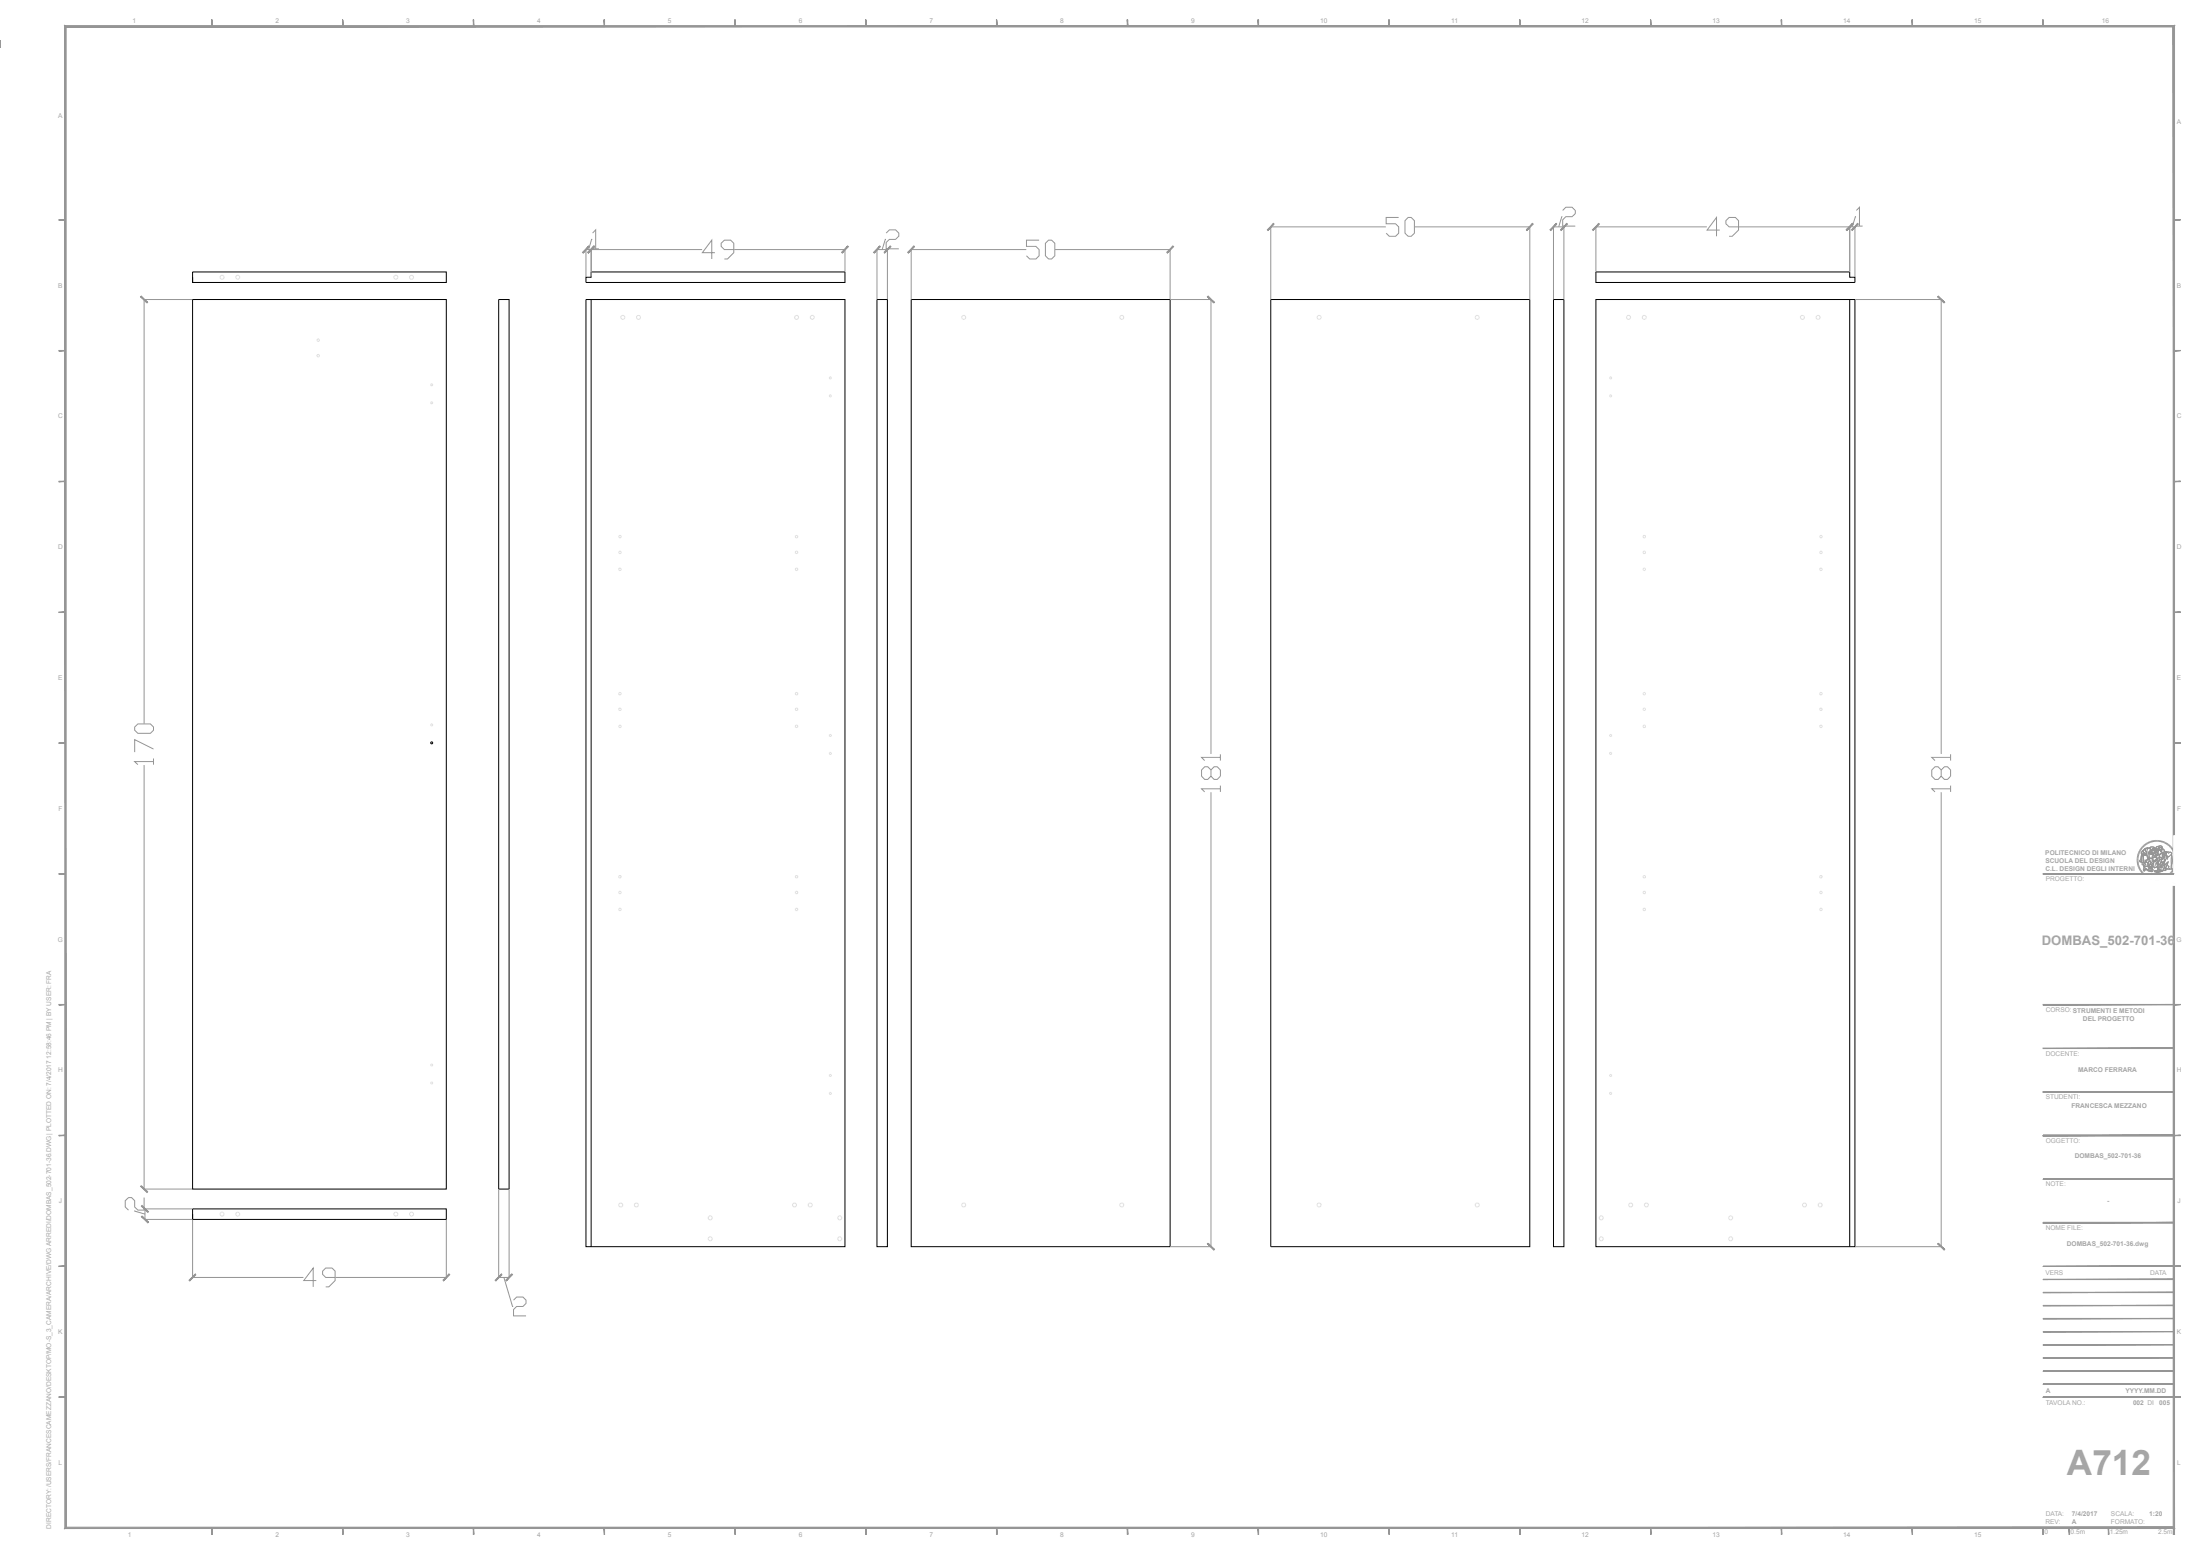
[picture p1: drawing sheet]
<svg xmlns="http://www.w3.org/2000/svg" width="841mm" height="594mm" viewBox="0 0 841 594" stroke-linecap="round" stroke-linejoin="round" font-family="sans-serif">
<g fill="none" stroke="#e1e1e1" stroke-width=".38">
<circle cx="84.9" cy="106" r=".76"/>
<circle cx="90.9" cy="106" r=".73"/>
<circle cx="151.3" cy="106" r=".75"/>
<circle cx="157.3" cy="106" r=".76"/>
<circle cx="121.6" cy="136" r=".47"/>
<circle cx="121.6" cy="130" r=".47"/>
<circle cx="238.1" cy="121.3" r=".76"/>
<circle cx="244.1" cy="121.3" r=".76"/>
<circle cx="304.5" cy="121.3" r=".76"/>
<circle cx="310.5" cy="121.3" r=".76"/>
<circle cx="368.4" cy="121.3" r=".75"/>
<circle cx="428.8" cy="121.3" r=".76"/>
<circle cx="504.3" cy="121.3" r=".76"/>
<circle cx="564.7" cy="121.3" r=".76"/>
<circle cx="622.6" cy="121.3" r=".76"/>
<circle cx="628.6" cy="121.3" r=".75"/>
<circle cx="689" cy="121.3" r=".76"/>
<circle cx="695" cy="121.3" r=".76"/>
<circle cx="165" cy="153.9" r=".38"/>
<circle cx="165" cy="147.1" r=".38"/>
<circle cx="317.4" cy="151.3" r=".38"/>
<circle cx="317.4" cy="144.5" r=".38"/>
<circle cx="615.7" cy="144.5" r=".38"/>
<circle cx="615.7" cy="151.3" r=".38"/>
<circle cx="237" cy="211.1" r=".47"/>
<circle cx="237" cy="205.1" r=".47"/>
<circle cx="237" cy="217.6" r=".47"/>
<circle cx="304.5" cy="211.1" r=".47"/>
<circle cx="304.5" cy="205.1" r=".47"/>
<circle cx="304.5" cy="217.6" r=".47"/>
<circle cx="628.6" cy="217.6" r=".47"/>
<circle cx="628.6" cy="205.1" r=".47"/>
<circle cx="628.6" cy="211.1" r=".47"/>
<circle cx="696.1" cy="211.1" r=".47"/>
<circle cx="696.1" cy="217.6" r=".47"/>
<circle cx="696.1" cy="205.1" r=".47"/>
<circle cx="165" cy="277.1" r=".38"/>
<circle cx="237" cy="277.6" r=".47"/>
<circle cx="237" cy="271.1" r=".47"/>
<circle cx="237" cy="265.2" r=".47"/>
<circle cx="304.5" cy="271.1" r=".47"/>
<circle cx="304.5" cy="265.2" r=".47"/>
<circle cx="304.5" cy="277.6" r=".47"/>
<circle cx="628.6" cy="271.1" r=".47"/>
<circle cx="628.6" cy="265.2" r=".47"/>
<circle cx="628.6" cy="277.6" r=".47"/>
<circle cx="696.1" cy="265.2" r=".47"/>
<circle cx="696.1" cy="271.1" r=".47"/>
<circle cx="696.1" cy="277.6" r=".47"/>
<circle cx="317.4" cy="288" r=".38"/>
<circle cx="317.4" cy="281.1" r=".38"/>
<circle cx="615.7" cy="281.1" r=".38"/>
<circle cx="615.7" cy="288" r=".38"/>
<circle cx="237" cy="335.1" r=".47"/>
<circle cx="304.5" cy="335.1" r=".47"/>
<circle cx="628.6" cy="335.1" r=".47"/>
<circle cx="696.1" cy="335.1" r=".47"/>
<circle cx="237" cy="341.1" r=".47"/>
<circle cx="237" cy="347.6" r=".47"/>
<circle cx="304.5" cy="347.6" r=".47"/>
<circle cx="304.5" cy="341.1" r=".47"/>
<circle cx="628.6" cy="347.6" r=".47"/>
<circle cx="628.6" cy="341.1" r=".47"/>
<circle cx="696.1" cy="347.6" r=".47"/>
<circle cx="696.1" cy="341.1" r=".47"/>
<circle cx="165" cy="414" r=".38"/>
<circle cx="165" cy="407.1" r=".38"/>
<circle cx="317.4" cy="411.1" r=".38"/>
<circle cx="317.4" cy="417.9" r=".38"/>
<circle cx="615.7" cy="411.1" r=".38"/>
<circle cx="615.7" cy="417.9" r=".38"/>
<circle cx="84.9" cy="464.1" r=".76"/>
<circle cx="90.9" cy="464.1" r=".73"/>
<circle cx="151.3" cy="464.1" r=".75"/>
<circle cx="157.3" cy="464.1" r=".76"/>
<circle cx="237.3" cy="460.6" r=".76"/>
<circle cx="243.3" cy="460.6" r=".76"/>
<circle cx="271.5" cy="465.5" r=".76"/>
<circle cx="271.5" cy="473.5" r=".76"/>
<circle cx="303.7" cy="460.6" r=".76"/>
<circle cx="309.7" cy="460.6" r=".76"/>
<circle cx="321" cy="465.5" r=".76"/>
<circle cx="321" cy="473.5" r=".76"/>
<circle cx="368.4" cy="460.6" r=".75"/>
<circle cx="428.8" cy="460.6" r=".76"/>
<circle cx="504.3" cy="460.6" r=".76"/>
<circle cx="564.7" cy="460.6" r=".76"/>
<circle cx="612.1" cy="465.5" r=".76"/>
<circle cx="612.1" cy="473.5" r=".76"/>
<circle cx="623.4" cy="460.6" r=".76"/>
<circle cx="629.4" cy="460.6" r=".75"/>
<circle cx="661.6" cy="465.5" r=".76"/>
<circle cx="661.6" cy="473.5" r=".76"/>
<circle cx="689.8" cy="460.6" r=".76"/>
<circle cx="695.8" cy="460.6" r=".76"/>
</g>
<g fill="none" stroke="#000" stroke-width=".38">
<path d="M73.6 114.5h97v340h-97zM73.6 103.9h97v4.1h-97zM73.6 106v2M190.6 114.5h4v340h-4zM224 114.5h99v362h-99zM226 103.9h97v4.1h-99v-2h2zM226 114.5v362M335.2 114.5h4v362h-4zM348.3 114.5h99v362h-99zM485.8 114.5h99v362h-99zM593.9 114.5h3.9v362h-3.9zM610.1 114.5h99v362h-99z"/>
<path d="M610.1 103.9h97v2.1h2v2h-99zM707.1 114.5v362M73.6 462.1h97v4h-97zM73.6 464.1v2"/>
<circle cx="165" cy="284" r=".38"/>
</g>
<g fill="none" stroke="#959595" stroke-width=".38">
<path d="M224 95.3v10.6M224 95.4h44.4M226 95.3v10.6M226.4 91.5h-.2l-1.2 3.9M226.5 89.1l1.2-1.2v7.2M226.5 95.1h2.4M273.3 96.6h-4.8l3.6-4.8v7.2M280.5 95.4h-3.6l-1.2-1.2v-1.2l1.2-1.2h2.4l1.2 1.2v3.6l-2.4 2.4h-1.2M280.6 95.4h42.4M323 95.3v8.6M335.2 95.4h4M335.2 95.3v19.1"/>
<path d="M338.7 91.5h-.3l-1.2 3.9M338.8 89.1l1.2-1.2h2.4l1.2 1.2v1.2l-1.2 1.2h-2.4l-1.2 1.2v2.4h4.8M339.2 95.3v19.1M348.3 95.4h44M348.3 95.3v19.1M397.2 91.8h-4.8v2.4h3.6l1.2 1.2v2.4l-1.2 1.2h-2.4l-1.2-1.2M399.6 93l1.2-1.2h1.2l1.2 1.2v4.8l-1.2 1.2h-1.2l-1.2-1.2zM403.3 95.4h44M447.3 95.3v19.1M529.8 86.7l-44-.1v27.8M534.7 83.1h-4.8v2.4h3.6l1.2 1.2v2.4l-1.2 1.2h-2.4l-1.2-1.2M538.3 83.1h1.2l1.2 1.2v4.8l-1.2 1.2h-1.2l-1.2-1.2v-4.8z"/>
<path d="M540.8 86.7l44-.1v27.8M597.2 82.8h-.2l-1.2 3.9M597.4 80.5l1.2-1.3h2.4l1.2 1.3v1.1l-1.2 1.2h-2.4l-1.2 1.3v2.3h4.8M652.5 86.7h-42.4v17.2M657.4 87.9h-4.8l3.6-4.8v7.2M664.6 86.7h-3.6l-1.2-1.2v-1.2l1.2-1.2h2.4l1.2 1.2v3.6l-2.4 2.4h-1.2M664.7 86.7h44.4v19.2M707.1 86.6v17.3M709.5 82.8h-.2l-1.2 3.9M709.6 80.5l1.2-1.3v7.2M709.6 86.4h2.4M55 114.5h18.5"/>
<path d="M55.1 114.5v162.1M447.4 114.5h15.6M462.9 114.5v173.7M593.9 114.4v-27.7h3.9v27.7M709.2 114.5h33M742.1 114.5v173.7M51.5 277.9l1.2-1.2h4.8l1.2 1.2v1.2l-1.2 1.2h-4.8l-1.2-1.2zM55.1 292.4v162.1M58.7 291.1h-7.2l1.2 1.2M58.7 286.3l-7.2-3.6v4.8M58.7 289.9v2.4M462.9 294.3l1.2-1.2h1.2l1.2 1.2v2.4l-1.2 1.2h-1.2l-1.2-1.2v-2.4l-1.2-1.2h-1.2l-1.2 1.2v2.4l1.2 1.2h1.2l1.2-1.2"/>
<path d="M466.5 289.5h-7.2l1.2 1.2M466.5 288.3v2.4M742.1 294.3l1.2-1.2h1.2l1.2 1.2v2.4l-1.2 1.2h-1.2l-1.2-1.2v-2.4l-1.2-1.2h-1.2l-1.2 1.2v2.4l1.2 1.2h1.2l1.2-1.2M745.7 289.5h-7.2l1.2 1.2M745.7 288.3v2.4M462.9 302.8v173.7M466.5 301.5h-7.2l1.2 1.2M466.5 300.3v2.4M742.1 302.8v173.7M745.7 301.5h-7.2l1.2 1.2M745.7 300.3v2.4M816.8 328.7h.7"/>
<path d="M816.8 328.4h.7M816.8 328l.7 .1M816.9 327.6l.6 .1M816.9 327.3l.7 .1M817 326.9l.7 .2M817.1 326.6l.7 .2M817.2 326.2l.6 .3M817.3 325.9l.7 .3M817.5 325.6l.6 .3M817.5 329l-.7 .1M817.5 329.4h-.7M817.5 329.7l-.6 .1"/>
<path d="M817.6 330l-.7 .1M817.6 325.3l.6 .3M817.6 330.3l-.6 .2M817.7 330.6l-.6 .2M817.8 324.9l.6 .4M817.8 330.9l-.6 .3M817.9 331.2l-.6 .3M818 324.6l.6 .4M818.1 331.5l-.7 .3M818.2 324.3l.5 .4M818.2 331.8l-.6 .4M818.4 332.1l-.6 .4"/>
<path d="M818.4 324l.5 .5M818.5 332.4l-.6 .4M818.6 323.8l.5 .4M818.7 332.7l-.6 .4M818.9 323.5l.4 .5M818.9 332.9l-.5 .5M819.1 323.3l.5 .4M819.1 333.2l-.5 .5M819.3 333.4l-.5 .5M819.4 323l.4 .5M819.5 333.7l-.4 .5M819.6 322.8l.4 .5"/>
<path d="M819.7 333.9l-.4 .5M819.9 322.6l.4 .5M820 334.1l-.4 .6M820.2 322.3l.4 .6M820.3 334.3l-.4 .6M820.5 322.2l.3 .6M820.6 334.5l-.4 .6M820.8 322l.3 .6M820.8 334.7l-.3 .6M821.1 334.8l-.3 .6M821.1 321.8l.3 .6M821.4 335l-.3 .6"/>
<path d="M821.4 321.7l.3 .6M821.7 335.1l-.3 .7M821.8 321.5l.2 .7M822 335.3l-.3 .6M822.1 321.4l.2 .7M822.3 335.4l-.2 .6M822.5 321.3l.1 .7M822.6 335.5l-.2 .6M822.8 328.1l.6-.5 .8 .3a.42 .42 0 0 1 .4 .2 .42 .42 0 0 1-.2 .5l-.4 .1a.61 .61 0 0 1-.7 .3 .61 .61 0 0 1-.5-.6zM822.8 321.2l.2 .7M822.9 335.6l-.1 .6M823.2 321.2l.1 .6"/>
<path d="M823.2 335.6l-.1 .7M823.3 329l.6 .4 .8-1-.8-.7h-.6l-.5 .7-.2-.1 .3-1.1 .2-.2 1.3 .2 .5-.4v-.3l.6 .1 .2 1-.3 .6 .2 .5-1 1.3h-.3l.5 .2-.1 .4 .3-.3-.3 1.1-1.1 .3-.8-.8 .5-1.6M823.5 321.1l.1 .7M823.6 335.6l-.1 .7M823.6 332.9l2-.5 1.2 .3-2.1 .6zM823.9 321.1v.7M823.9 335.7l-.1 .7M824.2 335.7v.7M824.2 321.1v.7M824.5 335.7v.7M824.6 321.1v.7M824.7 333.3l2.1-.6v.3l-2.1 .6z"/>
<path d="M824.8 335.7l.1 .7M825 321.1l-.1 .7M825 331.5l.3-.1 .1 1.1-.3-.6-.3 .7zM825.2 335.7l.1 .7M825.3 323.5a.71 .71 0 0 1 .9-.1 .71 .71 0 0 1 .3 .8l-.4 1.3 .3-1.2-.2-.5-.7 .4-.3 .9-.2-.9zM825.3 321.1l-.1 .7M825.5 335.6l.1 .7M825.5 326.6l1.1-.4a.81 .81 0 0 1 1 .6 .81 .81 0 0 1-.7 1 .76 .76 0 0 1-1.2-.2zM825.6 328.6l.8-.1-1.1 2.3v.7l-.5 .6-.1-1zM825.6 324l.6-.2 .2 .5-.3 .5a.48 .48 0 0 1-.6-.2 .48 .48 0 0 1 .1-.6zM825.6 321.2l-.1 .6M825.8 335.6l.1 .6"/>
<path d="M826 321.2l-.2 .7M826.1 329.6l.2-.1a.41 .41 0 0 1 .5 .2 .41 .41 0 0 1-.1 .6l-.3 .5 .1 .8-.7 .1zM826.1 335.5l.2 .6M826.4 326.2l1.1-.6h.8l-.7 1zM826.4 321.3l-.2 .7M826.4 335.4l.2 .7M826.5 324.3l.7 .5 .4 .8a.76 .76 0 0 1-1.3-.1zM826.7 321.4l-.2 .7M826.8 335.3l.2 .7M827 321.5l-.2 .7M827.1 327.6h.3l-.1 .5a1 1 0 0 1-.1 1.2 1 1 0 0 1-1.1 .3l.3-1.1zM827.1 335.2l.2 .7"/>
<path d="M827.4 321.6l-.3 .7M827.4 335.1l.2 .6M827.5 330.6l1.2-1-.9 2.2a.55 .55 0 0 1 .2 .6 .55 .55 0 0 1-.5 .4 .62 .62 0 0 1-.4-.6 .62 .62 0 0 1 .3-.6zM827.7 334.9l.3 .7M827.7 321.8l-.3 .6M827.9 334.8l.4 .5M828 322l-.3 .6M828.2 334.6l.4 .6M828.3 322.1l-.3 .6M828.5 325.8l.5-.1a.75 .75 0 0 1 1 .8l.1 .3a9.2 9.2 0 0 1-.1 4.6l.3 .7h-2.5l.9-2.5-1.5 1.3a5.3 5.3 0 0 1 1.6-3.4l.2-.1-.9-.7zM828.5 334.4l.4 .6M828.6 322.3l-.3 .6"/>
<path d="M828.8 334.2l.3 .6M828.9 322.5l-.4 .6M829 334l.4 .5M829.2 322.7l-.4 .6M829.2 333.8l.5 .5M829.5 322.9l-.5 .5M829.5 333.6l.5 .4M829.7 333.4l.5 .4M829.7 323.2l-.4 .5M829.9 333.1l.5 .4M830 323.4l-.5 .5M830.1 332.8l.5 .4"/>
<path d="M830.2 323.7l-.5 .5M830.3 332.5l.5 .4M830.5 324l-.5 .4M830.5 332.3l.6 .3M830.6 332l.6 .3M830.7 324.3l-.6 .4M830.8 331.7l.6 .3M830.9 324.5l-.6 .4M830.9 331.4l.6 .3M831 331.1l.6 .3M831.1 324.9l-.6 .3M831.1 330.8l.7 .2"/>
<path d="M831.2 325.2l-.6 .3M831.2 330.5l.7 .1M831.3 330.2l.6 .1M831.3 329.8l.7 .2M831.4 325.5l-.6 .3M831.4 329.5l.7 .1M831.4 329h.7M831.4 328.6h.7M831.4 329.2h.7M831.6 325.8l-.7 .3M831.7 326.2l-.7 .2M831.8 326.5l-.7 .2"/>
<path d="M831.9 326.8l-.7 .2M831.9 327.2l-.6 .1M832 327.6h-.7M832.1 327.9l-.7 .1M832.1 328.3h-.7M55 454.5h18.5M55.1 457.8v4.8h-2.4l-1.2-1.2v-2.4l-1.2-1.2h-1.2l-1.2 1.2v2.4l1.2 1.2M190.6 454.6v33.8M194.6 454.6v33.8M51.5 462.7v.2l3.9 1.2M55.3 462.1h18.2M55.3 466.1h18.2"/>
<path d="M55.4 462.1v4M73.6 466.2v22.2M170.6 466.2v22.2M447.4 476.5h15.6M709.2 476.5h33M73.6 488.3h42.4M120.9 489.5h-4.8l3.6-4.8v7.2M128.1 488.3h-3.6l-1.2-1.2v-1.2l1.2-1.2h2.4l1.2 1.2v3.6l-2.4 2.4h-1.2M128.2 488.3h42.4M190.6 488.3h4M192.6 488.3l3.3 11.1h.3M196.3 497l1.2-1.2h2.4l1.2 1.2v1.2l-1.2 1.2h-2.4l-1.2 1.2v2.4h4.8"/>
</g>
<g fill="#959595" stroke="#959595" stroke-width=".38">
<path d="M74.7 487l-2.2 2.6 2.4-2.4zM72.3 489.4l2.4-2.4-2.2 2.6z"/>
<path d="M169.3 489.4l.3 .2 2.1-2.6zM171.7 487l.2 .2-2.3 2.4z"/>
<path d="M191.7 487l-2.2 2.6 2.4-2.4zM189.3 489.4l2.4-2.4-2.2 2.6z"/>
<path d="M193.3 489.4l.3 .2 2.1-2.6zM195.7 487l.2 .2-2.3 2.4z"/>
<path d="M54.1 461l2.4 2.4 .2-.2zM54.3 460.8l2.4 2.4-2.6-2.2z"/>
<path d="M54.3 464.8l-.2 .2 2.6 2.2zM54.1 465l2.6 2.2-.2 .2z"/>
<path d="M54 453.2l-.2 .3 2.6 2.1zM53.8 453.5l2.6 2.1-.2 .2z"/>
<path d="M53.8 113.4l2.4 2.4 .2-.2zM54 113.2l2.4 2.4-2.6-2.2z"/>
<path d="M225.1 94l-2.2 2.7 2.4-2.4zM225.1 94l-2.2 2.7-.2-.2z"/>
<path d="M227.1 94l-2.4 2.5 .2 .2zM227.1 94l.2 .3-2.4 2.4z"/>
<path d="M227.1 94l-2.2 2.7 2.4-2.4zM227.1 94l-2.2 2.7-.2-.2z"/>
<path d="M324.1 94l-2.4 2.5 .3 .2zM324.1 94l.2 .3-2.3 2.4z"/>
<path d="M349.4 94l-2.2 2.7 2.4-2.4zM347 96.5l2.4-2.5-2.2 2.7z"/>
<path d="M446 96.5l.2 .2 2.2-2.7zM448.4 94l.3 .3-2.5 2.4z"/>
<path d="M336.3 94l-2.1 2.7 2.4-2.4zM336.3 94l-2.1 2.7-.3-.2z"/>
<path d="M337.9 96.5l.3 .2 2.1-2.7zM340.3 94l.3 .3-2.4 2.4z"/>
<path d="M461.6 113.4l2.4 2.4 .2-.2zM461.6 113.4l.3-.2 2.3 2.4z"/>
<path d="M461.6 475.4l2.6 2.2-2.3-2.4zM461.6 475.4l2.6 2.2-.2 .2z"/>
<path d="M740.8 113.4l2.4 2.4 .2-.2zM740.8 113.4l.2-.2 2.4 2.4z"/>
<path d="M740.8 475.4l2.6 2.2-2.4-2.4zM740.8 475.4l2.6 2.2-.2 .2z"/>
<path d="M486.8 85.4l-2.1 2.7 2.4-2.4zM486.8 85.4l-2.1 2.7-.2-.3z"/>
<path d="M583.4 87.8l.3 .3 2.2-2.7zM585.9 85.4l.2 .3-2.4 2.4z"/>
<path d="M594.9 85.4l-2.1 2.7 2.4-2.4zM594.9 85.4l-2.1 2.7-.3-.3z"/>
<path d="M596.5 87.8l.3 .3 2.1-2.7zM598.9 85.4l.3 .3-2.4 2.4z"/>
<path d="M611.2 85.4l-2.2 2.7 2.4-2.4zM608.8 87.8l2.4-2.4-2.2 2.7z"/>
<path d="M705.7 87.8l.3 .3 2.2-2.7zM708.2 85.4l.2 .3-2.4 2.4z"/>
<path d="M708.2 85.4l-2.2 2.7 2.4-2.4zM705.7 87.8l2.5-2.4-2.2 2.7z"/>
<path d="M710.1 85.4l-2.3 2.4 .2 .3zM710.1 85.4l.3 .3-2.4 2.4z"/>
<path d="M831 484.1l2.5-.2zM831 483.9h2.5z"/>
<path d="M831 534.1l2.5-.2zM831 533.9h2.5z"/>
<path d="M430.9 7.6l.2 2.5v-2.5zM430.9 7.6l.2 2.5h-.2z"/>
<path d="M25.3 583.8l-.5 .5 806-.5zM24.8 584.3l806-.5 .5 .5z"/>
<path d="M830.8 10.3v573.5l.5 .5zM830.8 10.3l.5-.5v574.5z"/>
<path d="M25.3 10.3h805.5l.5-.5zM24.8 9.8h806.5l-806 .5z"/>
<path d="M24.8 9.8l.5 574v-573.5zM24.8 9.8l.5 574-.5 .5z"/>
<path d="M380.9 7.6l.2 2.5v-2.5zM380.9 7.6l.2 2.5h-.2z"/>
<path d="M480.9 7.6l.2 2.5v-2.5zM480.9 7.6l.2 2.5h-.2z"/>
<path d="M531 7.6l.1 2.5zM531 7.6l.1 2.5z"/>
<path d="M580.9 7.6l.2 2.5zM580.9 7.6l.2 2.5z"/>
<path d="M630.9 7.6l.2 2.5zM630.9 7.6l.2 2.5z"/>
<path d="M680.9 7.6l.2 2.5zM680.9 7.6l.2 2.5z"/>
<path d="M730.9 7.6l.2 2.5zM730.9 7.6l.2 2.5z"/>
<path d="M780.9 7.6l.2 2.5zM780.9 7.6l.2 2.5z"/>
<path d="M22.5 284.1l2.5-.1zM22.5 284h2.5z"/>
<path d="M22.5 234.1l2.5-.1zM22.5 234h2.5z"/>
<path d="M22.5 184.1l2.5-.1zM22.5 184h2.5z"/>
<path d="M22.5 134.1l2.5-.1zM22.5 134h2.5z"/>
<path d="M22.5 84.1l2.5-.1zM22.5 84h2.5z"/>
<path d="M22.5 384.1l2.5-.2zM22.5 383.9h2.5z"/>
<path d="M22.5 434.1l2.5-.2zM22.5 433.9h2.5z"/>
<path d="M22.5 484.1l2.5-.2zM22.5 483.9h2.5z"/>
<path d="M22.5 534.1l2.5-.2zM22.5 533.9h2.5z"/>
<path d="M22.5 334.1l2.5-.2zM22.5 333.9h2.5z"/>
<path d="M330.9 7.6l.2 2.5zM330.9 7.6l.2 2.5z"/>
<path d="M280.9 7.6l.2 2.5zM280.9 7.6l.2 2.5z"/>
<path d="M230.9 7.6l.2 2.5zM230.9 7.6l.2 2.5z"/>
<path d="M180.9 7.6l.2 2.5zM180.9 7.6l.2 2.5z"/>
<path d="M130.9 7.6l.2 2.5zM130.9 7.6l.2 2.5z"/>
<path d="M80.9 7.6l.2 2.5zM80.9 7.6l.2 2.5z"/>
<path d="M0 15.6l.1 2.5zM0 15.6l.1 2.5z"/>
<path d="M716.5 583.9h60zM716.5 584.1l60-.2z"/>
<path d="M831 284.1l2.5-.1zM831 284h2.5z"/>
<path d="M831 234.1l2.5-.1zM831 234h2.5z"/>
<path d="M831 184.1l2.5-.1zM831 184h2.5z"/>
<path d="M831 134.1l2.5-.1zM831 134h2.5z"/>
<path d="M831 84.1l2.5-.1zM831 84h2.5z"/>
<path d="M831 384.1l2.5-.2zM831 383.9h2.5z"/>
<path d="M831 434.1l2.5-.2zM831 433.9h2.5z"/>
<path d="M831 484.1l2.5-.2zM831 483.9h2.5z"/>
<path d="M831 534.1l2.5-.2zM831 533.9h2.5z"/>
<path d="M831 334.1l2.5-.2zM831 333.9h2.5z"/>
<path d="M430.9 584l.2 2.5v-2.5zM430.9 584l.2 2.5h-.2z"/>
<path d="M380.9 584l.2 2.5v-2.5zM380.9 584l.2 2.5h-.2z"/>
<path d="M480.9 584l.2 2.5v-2.5zM480.9 584l.2 2.5h-.2z"/>
<path d="M531 584l.1 2.5zM531 584l.1 2.5z"/>
<path d="M580.9 584l.2 2.5zM580.9 584l.2 2.5z"/>
<path d="M630.9 584l.2 2.5zM630.9 584l.2 2.5z"/>
<path d="M680.9 584l.2 2.5zM680.9 584l.2 2.5z"/>
<path d="M730.9 584l.2 2.5zM730.9 584l.2 2.5z"/>
<path d="M330.9 584l.2 2.5zM330.9 584l.2 2.5z"/>
<path d="M280.9 584l.2 2.5zM280.9 584l.2 2.5z"/>
<path d="M230.9 584l.2 2.5zM230.9 584l.2 2.5z"/>
<path d="M180.9 584l.2 2.5zM180.9 584l.2 2.5z"/>
<path d="M130.9 584l.2 2.5zM130.9 584l.2 2.5z"/>
<path d="M80.9 584l.2 2.5zM80.9 584l.2 2.5z"/>
<path d="M780.9 584l.2 2.5zM780.9 584l.2 2.5z"/>
</g>
<path d="M824.3 329.9l.3 .1 .2-.6 .5-.2-.5 1.4v-.4z" fill="none" stroke="#959595" stroke-width=".38"/>
<g fill="none" stroke="#959595" stroke-width=".38">
<path d="M818.7 326.3l1.4 .3 .5-.3 .1 .6-1.8-.1zM818.9 326.8l-.8 2.6 .4 .1M818.9 325.4l.4-.3 .1 .8 1.2 .4-.5 .3-1.2-.1-.4-.6zM819 327l.6-.1-.3 .5-.1 2.4-.7-.3zM819.5 324.8l.5-.5 1.3-.1-.8 .1a.7 .7 0 0 0-.5 .8 .7 .7 0 0 0 .6 .6v.6l-1.2-.4zM819.5 330.8l1 .4 .6-.2 .4 1 .2-.2 .3 .3-.1-.5 .2 .4-.1-.5 .4 .2-.7-.8a.45 .45 0 0 1 .4-.6 .45 .45 0 0 1 .4 .6l.2 .5a.88 .88 0 0 1-.2 1.3 .88 .88 0 0 1-1.3-.2l-1.5-1zM819.5 327l1.2-.1 .6 1.1-.1 .5-.3 .2a.54 .54 0 0 0-.7 .1 .54 .54 0 0 0 0 .7l-.3 .3a.48 .48 0 0 1-.5-.1 .48 .48 0 0 1-.1-.6zM819.6 331.5l1.6 1a1.01 1.01 0 0 0 1.6-.4 .72 .72 0 0 1 0 1 .72 .72 0 0 1-1.1-.1l-.5-.1a.99 .99 0 0 0-1.5-.4l.1 .3a.39 .39 0 0 1-.5-.2 .39 .39 0 0 1 .2-.5zM820 329l1.2-.5 .5 .2a.55 .55 0 0 1 .3-.6 .55 .55 0 0 1 .6 .2l.2 .1a1.06 1.06 0 0 1 .5 1.4 1.06 1.06 0 0 1-1.4 .5l.3-.4a.54 .54 0 0 0-.6-.7 .54 .54 0 0 0-.4 .8l-.7-.7-.5 .1zM820 329.6l.5-.3 .1 .2a.88 .88 0 0 1 .7 .8 .88 .88 0 0 1-.6 .9l-.9-.2-.4-.3v-.3l.6-.2zM820.3 324.5l.5-.2a.81 .81 0 0 1 1.2 .3 .81 .81 0 0 1-.5 1.1l-.2 .4 .2 .6a1.1 1.1 0 0 0 .7 1.4l-.4 .1a.37 .37 0 0 1-.2 .5 .37 .37 0 0 1-.4-.2 .37 .37 0 0 1 .1-.5l-.6-1.1-.1-1.4-.6-.5zM820.7 326.9h-1.6a.86 .86 0 0 0-.7 1.2l-.6 1 .3 .3"/>
<path d="M821.4 329.4l.3-.2 .6 .4-.7 1.4 .8 .7-.4-.2 .1 .5-.2-.4 .1 .5-.3-.3-.2 .2-.3-.7zM821.6 326l.7-.3 .3 .3-.4 .2 .2 .4-.6-.1zM821.6 325.5l.9-.4-.1 .6-1.1 .5zM821.9 324l1.1-.3 .8 .7-.2 .1-.4-.2-.8 .5-.7-.5zM822 324.5l.5 .3 .7-.5 .3 .2-.6 .8-1-.1zM822.3 326l.9 .1-.5 .6a.4 .4 0 0 1-.4-.2 .4 .4 0 0 1 0-.5zM822.7 326l.5 .1-.2 .2a.34 .34 0 0 1-.3 .4 .34 .34 0 0 1-.4-.3 .34 .34 0 0 1 .3-.4l.2 .1-.3 .1M822.8 331l.8 .6M823.1 324.6l.2 .2M823.2 324.7l-.1 .1M823.2 329l1.2-.5-.1 .3a.5 .5 0 0 1-.3 .5 .5 .5 0 0 1-.6-.1zM823.5 324.9l.9-.2a.33 .33 0 0 1-.2 .5 .33 .33 0 0 1-.4-.3z"/>
<path d="M823.6 332.9l1.1 .4v.3l-1.1-.4zM823.6 325.6l1 .1 .4 .8-.2 .4-.3-.3 .2-.5a.48 .48 0 0 0-.7-.5 .48 .48 0 0 0-.1 .8 .44 .44 0 0 1-.1 .8 .44 .44 0 0 1-.6-.5zM823.9 325.6h.4l.4 .4-.3 1.1h-.5zM823.9 330.1l-.3 1.6 1.1-.3M824 324.4l.7 .1 .1 .4-.9-.2zM824 328.8l.2 .1M824.1 328.9h.1M824.3 324.8l-.8 .1h.3a.32 .32 0 0 0 .4 .3 .32 .32 0 0 0 .1-.5l.1 .2M824.9 324.5l.1 .4M824.9 326.5l.1-1.5-.3-.4a.58 .58 0 0 1-.4-.8 .58 .58 0 0 1 1-.1l-.1 1.4 .2-.6 .2 .4 .5-.1v.7l.1-.2a.67 .67 0 0 1 .2 .8 .67 .67 0 0 1-.6 .4l-.3 .2M825.5 324.3h.3M825.7 324.3v.1"/>
<path d="M826 324.5h.2M826.1 324.5h.1M826.3 327.8h.1M826.5 327.7l-.3 .1M827.2 329.5a.92 .92 0 0 0-1.1 .2 .92 .92 0 0 0-.1 1 .51 .51 0 0 0-.2 .7 .51 .51 0 0 0 .7 .2l-.1-.8 .5-1.3M828.6 325.6l-.5 1.1 .9 .7M828.8 327.6l-.3 1M828.9 331l.2 .8 .5 .4M830 326.6a11.3 11.3 0 0 1 0 5.1l.3 .4h-2.5"/>
</g>
<g fill="none" stroke="#959595" stroke-width=".38">
<path d="M818.7 326.3v.5M819.1 326.9l-.3 .6-.3 2 .7 .3M819.4 330.5l.3 .5h1.4M819.5 330.8l.1 .6 .7 .6 1.9 .9M819.6 327l-.3 .4 .1 2.3M819.7 331.5l-.1 .1a.73 .73 0 0 0 .2 1.3v-.5a1.02 1.02 0 0 1 1.4 .5 1.24 1.24 0 0 0 1.8-.2l-.2-.6M819.8 329.9a.48 .48 0 0 0-.7-.1 .48 .48 0 0 0 .1 .8 .71 .71 0 0 1 .7-.4 .71 .71 0 0 1 .6 .6M820.4 329.2l.7 .8M820.5 329.3l-.6 .5 .1 .4M820.8 327.2l.3 1.4M821.1 324.5l-.5 1.9 .7 1.7a.36 .36 0 0 0-.1 .4 .36 .36 0 0 0 .5 .2 .36 .36 0 0 0 .1-.5l.4-.1-.2-.1a.9 .9 0 0 1-.5-1.3 1.66 1.66 0 0 1 .6-1.8 1.07 1.07 0 0 0-1.5-.7 1.06 1.06 0 0 0-1.2 .5 1.06 1.06 0 0 0 .3 1.3l.9 .3-.5 .3-1.2-.1a.85 .85 0 0 1 .4-1.4M821.2 328.5l-.3 .2a.53 .53 0 0 0-.7 .1 .53 .53 0 0 0 0 .7"/>
<path d="M821.3 324.2l-.8 .1-.5 .5 .1 .4 .5 .3M821.4 329.4l.3-.2 .6 .4-.7 1.4 .8 .7-.4-.1 .2 .4-.3-.4 .1 .5-.3-.3-.2 .2-.3-.7zM821.6 326l.2 .5 .6 .1M821.7 324.3l.6-.6 1 .1a.36 .36 0 0 1 .4 .2 .36 .36 0 0 1-.2 .5l-.3-.2-.5 .4-.7-.1M822.2 328.1l.7 .3M822.3 330.4l.4 1a.83 .83 0 0 1 0 1 .83 .83 0 0 1-.9 .3M822.4 325.7l.2 .3M822.5 325.5l-1.2 .7M822.5 329l-.8 .2M822.5 325.1l-.3 .5M822.6 328.7l.8 .4M822.8 329.1l.1 1-.6 .3-.3-.1"/>
<path d="M822.8 328.4l.6-.8 1 .3 .2 .7-1.3 .4M822.9 328.4l.1 .2a.9 .9 0 0 1-.1 1.5M823 325.1h.1M823.1 330.3l.1 1M823.1 327l-.5 1.3M823.3 329.8l-.7 1.4M823.5 324.5l-.6 .8-.9-.1M823.6 332.9l2-.5 1.2 .3-2.1 .6zM823.9 324.7a.39 .39 0 0 1 .6-.4 .39 .39 0 0 1 0 .7M823.9 329.2h.1M824.1 329.1h.1M824.2 325.8l-.2 .1"/>
<path d="M824.3 327.2v.7M824.4 328.6l-.1 .2a.48 .48 0 0 1-.4 .5 .48 .48 0 0 1-.5-.3M824.4 325.7l.1 .4M824.5 325.9a.45 .45 0 0 0-.7-.2 .45 .45 0 0 0 .1 .7 .48 .48 0 0 1 0 .7 .48 .48 0 0 1-.7-.1 .48 .48 0 0 1 .1-.7l.4-.7 .6-.1 .5 .4 .2 .8-.3 .2-.1-.3M824.7 326.2l-.3 .1M824.7 326a.43 .43 0 0 1-.1 .7 .43 .43 0 0 1-.7-.2M824.7 326.9l-.8 .3M824.7 333.3v.2M824.8 329.8v.2l.2-.2M824.8 324.9l.2 .1-.2 1.1M824.8 330.1l-.1 .4 .3-.2M825 327.5l-.2 1.3"/>
<path d="M825 326.7l.5 .2M825.1 328.6l-.3 .8M825.2 329.2l-.6 .8h-.3l.5 .2M825.3 327.6l-.5 .8M825.3 323.5a.71 .71 0 0 1 .9-.1 .71 .71 0 0 1 .3 .8l-.4 1.3 .3-1.2a.5 .5 0 0 0-.5-.4 .5 .5 0 0 0-.5 .4l-.2 .8-.2-.9zM825.3 323.5a.8 .8 0 0 0-1.1 .8M825.4 324.5l.2 .4 .5-.1M825.6 328.7l-.9 2.4 .1 1 .5-.7 .2 1.4-.4-.9-.4 1.1 .2-.9M825.6 324.7l.2 .1M825.6 327.6l-.2 .5 .1 .5 1.1-.2 .3-.5M825.7 324.6l.1 .1M826.3 325.3l.3 .6"/>
<path d="M826.4 328.5l-1.1 2.3v.8M826.5 324.3l1 1M826.5 328v.1M826.8 332.7v.3l-2.1 .6-1.1-.4v-.3M827.1 325.2l.6 .4M827.1 327.3l-.1 .5M827.1 326.4l.5 .4M827.2 330.8l.2 .4M827.4 327.6l-.3 2.2a1.83 1.83 0 0 0 0 2.2l.1 .1M827.6 326.6a1.03 1.03 0 0 1 .6-.9 1.03 1.03 0 0 1 1.1 .1l.8 .3-.6 .9a1.08 1.08 0 0 1-1 .5 1.08 1.08 0 0 1-.9-.7M827.6 326.8l-.8 1.3-.7-.2a.71 .71 0 0 1-.5-1.1 .71 .71 0 0 1 1.1-.1v.1a.3 .3 0 0 0-.2 .4 .3 .3 0 0 0 .4 .1l.3-.7-.7-.4-.7 .2-.3 .7M827.7 328.4v.5"/>
<path d="M828.1 327.5l-.9 .1M828.1 331.7l.6 .5M828.3 325.6h-.8l-1.1 .6M828.5 330.6l.8 .8M828.6 327.5l-1.1 1.8-.3 1.7 1.9-1.5M828.7 329.6l-.9 2.2a.56 .56 0 0 1 .2 .5 .56 .56 0 0 1-.4 .5 .61 .61 0 0 1-.5-.5 .61 .61 0 0 1 .3-.7l.2-1M829.2 326.1l-.3 .3M830 327.7v3.3"/>
</g>
<g fill="#fff" stroke="#fff" stroke-width=".38">
<path d="M806 334l30.8 4.3h-30.8z"/>
<path d="M806 334h25l5.8 4.3z"/>
<path d="M831 319.5h5.8l-5.8 14.5z"/>
<path d="M836.8 319.5v18.8l-5.8-4.3z"/>
</g>
<path d="M806 334h25v-14.5h5.8v18.8h-30.8z" fill="none" stroke="#fff" stroke-width=".38"/>
<g fill="#959595" stroke="#959595" stroke-width=".38">
<path d="M831 534.1l2.5-.2zM831 533.9h2.5z"/>
<path d="M781 533.9h50zM781 534.1l50-.2z"/>
<path d="M781 533.9h50zM781 534.1l50-.2z"/>
<path d="M781 529h50zM781 529.1l50-.1z"/>
<path d="M781 524h50zM781 524.1l50-.1z"/>
<path d="M781 518.9h50zM781 519.1l50-.2z"/>
<path d="M781 513.9h50zM781 514.1l50-.2z"/>
<path d="M781 509h50zM781 509.1l50-.1z"/>
<path d="M781 504h50zM781 504.1l50-.1z"/>
<path d="M781 499h50zM781 499.1l50-.1z"/>
<path d="M781 494h50zM781 494.1l50-.1z"/>
<path d="M781 400.8l50-.2zM781 400.6h50z"/>
<path d="M781 417.5h50v-.2zM781 417.3h50l-50 .2z"/>
<path d="M781 417.3v.2l50-.2zM781 417.5l50-.2v.2z"/>
<path d="M781 433.9h50zM781 434.1l50-.2z"/>
<path d="M781 334.1l50-.2zM781 333.9h50z"/>
<path d="M781 433.9h50zM781 434.1l50-.2z"/>
<path d="M781 450.6h50zM781 450.8l50-.2z"/>
<path d="M781 433.9h50zM781 434.1l50-.2z"/>
<path d="M781 433.9h50zM781 434.1l50-.2z"/>
<path d="M781 384.1l50-.2zM781 383.9h50z"/>
<path d="M781 467.3v.2l50-.2zM781 467.5l50-.2v.2z"/>
<path d="M781 467.3v.2l50-.2zM781 467.5l50-.2v.2z"/>
<path d="M781 489h50zM781 489.1l50-.1z"/>
<path d="M781 483.9h50zM781 484.1l50-.2z"/>
<path d="M831 534.1l2.5-.2zM831 533.9h2.5z"/>
<path d="M780.9 584l.2 2.5zM780.9 584l.2 2.5z"/>
<path d="M790.9 584l.2 2.5v-2.5zM790.9 584l.2 2.5h-.2z"/>
<path d="M805.9 584l.2 2.5zM805.9 584l.2 2.5z"/>
<path d="M830.8 584l.5 2.5v-2.5zM830.8 584l.5 2.5h-.5z"/>
</g>
<text font-size="13.4" fill="#a5a5a5" x="790.2" y="563.8">A712</text>
<text font-size="5" fill="#a5a5a5" x="780.5" y="361.3">DOMBAS_502-701-36</text>
<g font-size="2.5" fill="#a5a5a5">
<text x="50.7" y="8.9">1</text>
<text x="105.3" y="8.9">2</text>
<text x="155.3" y="8.9">3</text>
<text x="205.3" y="8.9">4</text>
<text x="255.3" y="8.9">5</text>
<text x="305.3" y="8.9">6</text>
<text x="355.3" y="8.9">7</text>
<text x="405.3" y="8.9">8</text>
<text x="455.3" y="8.9">9</text>
<text x="504.6" y="8.9">10</text>
<text x="554.7" y="8.9">11</text>
<text x="604.6" y="8.9">12</text>
<text x="654.6" y="8.9">13</text>
<text x="704.6" y="8.9">14</text>
<text x="754.6" y="8.9">15</text>
<text x="803.5" y="8.9">16</text>
<text x="22.3" y="45">A</text>
<text x="832.2" y="47.2">A</text>
<text x="22.3" y="109.9">B</text>
<text x="832.2" y="109.9">B</text>
<text x="22.2" y="160">C</text>
<text x="832.1" y="160">C</text>
<text x="22.2" y="210">D</text>
<text x="832.1" y="210">D</text>
<text x="22.3" y="259.9">E</text>
<text x="832.2" y="259.9">E</text>
<text x="22.4" y="309.9">F</text>
<text x="832.2" y="309.9">F</text>
<text x="781.9" y="327">POLITECNICO DI MILANO</text>
<text x="781.9" y="330">SCUOLA DEL DESIGN</text>
<text x="781.9" y="333">C.L. DESIGN DEGLI INTERNI</text>
<text x="782" y="336.8">PROGETTO:</text>
<text x="22.1" y="359.9">G</text>
<text x="832" y="359.9">G</text>
<text x="782" y="386.8">CORSO: STRUMENTI E METODI</text>
<text x="796.3" y="390.2">DEL PROGETTO</text>
<text x="782" y="403.5">DOCENTE:</text>
<text x="22.2" y="409.9">H</text>
<text x="794.4" y="409.9">MARCO FERRARA</text>
<text x="832.1" y="409.9">H</text>
<text x="782" y="420.1">STUDENTI:</text>
<text x="791.9" y="423.6">FRANCESCA MEZZANO</text>
<text x="782" y="436.8">OGGETTO:</text>
<text x="793.1" y="442.8">DOMBAS_502-701-36</text>
<text x="782" y="453.5">NOTE:</text>
<text x="22.5" y="459.9">J</text>
<text x="805.5" y="459.9">-</text>
<text x="832.4" y="459.9">J</text>
<text x="782" y="470.1">NOME FILE:</text>
<text x="790.1" y="476.4">DOMBAS_502-701-36.dwg</text>
<text x="781.9" y="487.4">VERS</text>
<text x="821.9" y="487.4">DATA</text>
<text x="22.3" y="509.9">K</text>
<text x="832.2" y="509.9">K</text>
<text x="782" y="532.4">A</text>
<text x="812.5" y="532.4">YYYY.MM.DD</text>
<text x="782" y="536.9">TAVOLA NO.:</text>
<text x="815.4" y="536.9">002 DI</text>
<text x="825.3" y="536.9">005</text>
<text x="22.4" y="559.9">L</text>
<text x="832.3" y="559.9">L</text>
<text x="782" y="579.5">DATA:</text>
<text x="792" y="579.4">7/4/2017</text>
<text x="807" y="579.4">SCALA:</text>
<text x="821.6" y="579.4">1:20</text>
<text x="19.6" y="584.3" transform="rotate(-90 19.6 584.3)">DIRECTORY: /USERS/FRANCESCAMEZZANO/DESKTOP/MO-S_3_CAMERA/ARCHIVE/DWG ARREDI/DOMBAS_502-701-36.DWG | PLOTTED ON: 7/4/2017 12:58:46 PM | BY USER: FRA</text>
<text x="48.8" y="587.4">1</text>
<text x="105.3" y="587.4">2</text>
<text x="155.3" y="587.4">3</text>
<text x="205.3" y="587.4">4</text>
<text x="255.3" y="587.4">5</text>
<text x="305.3" y="587.4">6</text>
<text x="355.3" y="587.4">7</text>
<text x="405.3" y="587.4">8</text>
<text x="455.3" y="587.4">9</text>
<text x="504.6" y="587.4">10</text>
<text x="554.7" y="587.4">11</text>
<text x="604.6" y="587.4">12</text>
<text x="654.6" y="587.4">13</text>
<text x="704.6" y="587.4">14</text>
<text x="754.6" y="587.4">15</text>
<text x="781.5" y="586.5">0</text>
<text x="781.9" y="582.4">REV:</text>
<text x="791.5" y="586.5">0.5m</text>
<text x="792" y="582.4">A</text>
<text x="806.5" y="586.5">1.25m</text>
<text x="807" y="582.4">FORMATO:</text>
<text x="825" y="586.5">2.5m</text>
</g>
</svg>
